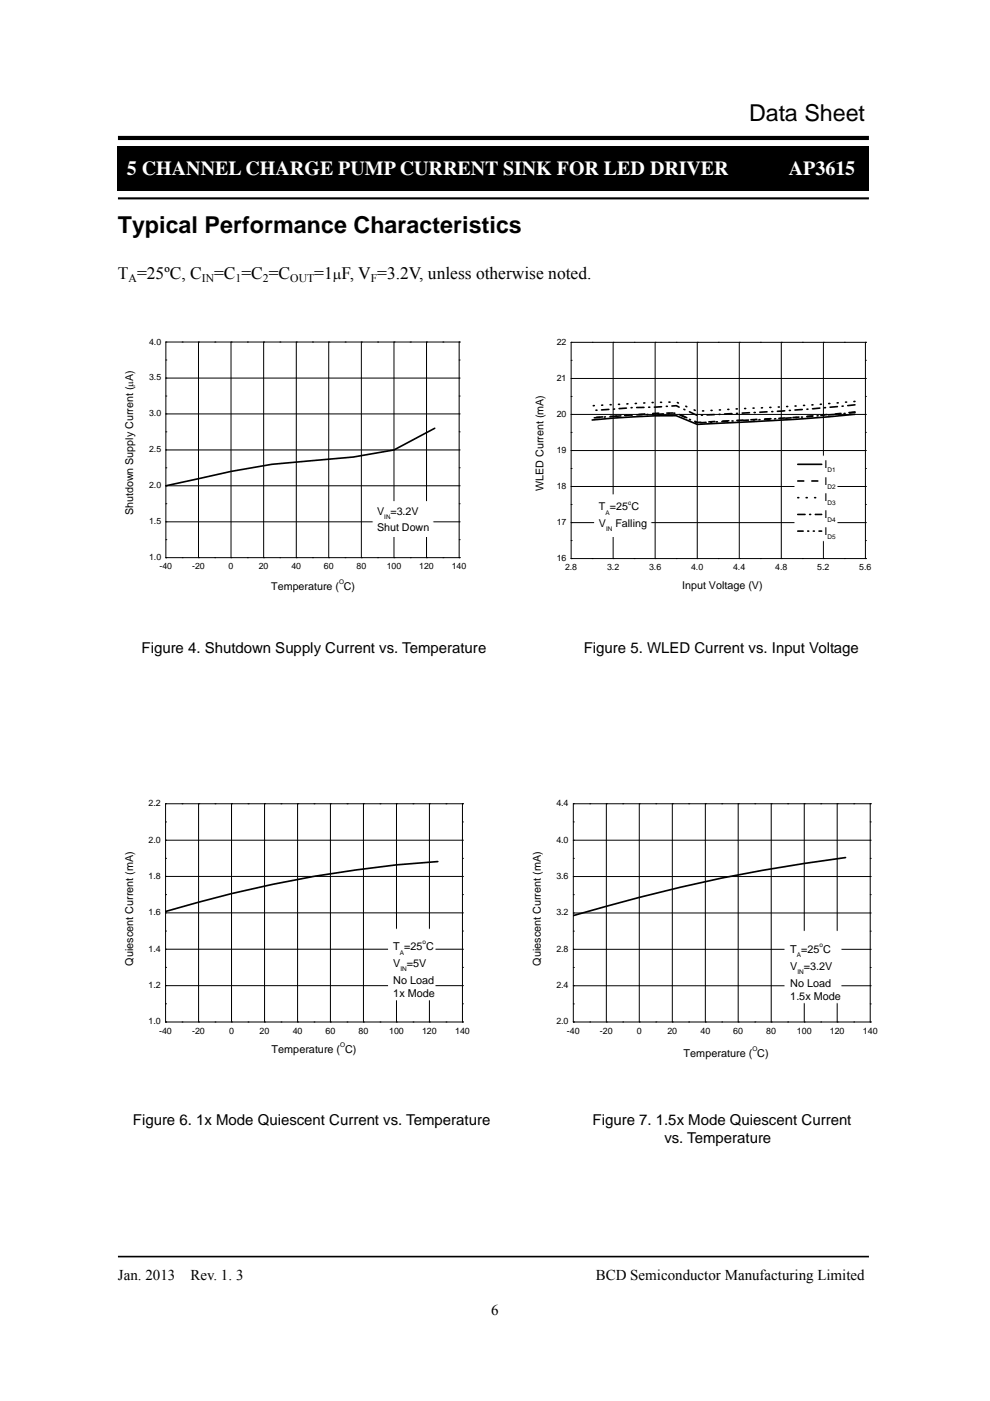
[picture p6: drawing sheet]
<svg xmlns="http://www.w3.org/2000/svg" width="210mm" height="297mm" viewBox="0 0 210 297" stroke-linecap="round" stroke-linejoin="round" font-family="sans-serif">
<path d="M24.9 30.9h.2v.2h-.2zM26.9 33.3h155.5v4.8h-155.5zM184.2 30.9h.2v.2h-.2zM25.1 31.1h159.1v9.2h-159.1zM184.2 40.3h.2v.2h-.2z" fill="#000"/>
<g fill="none" stroke="#000" stroke-width=".21">
<path d="M24.9 31h159.5M25 31.1v9.4M184.3 31.1v9.4M24.9 40.4h159.3M35.2 72.5h62.2M35.2 76.3h.1M35.2 72.5h.1M35.2 72.5v45.7M38.6 72.5h.1M42.1 72.5h.1M42.1 72.5v45.7M45.6 72.5h.1"/>
<path d="M49 72.5h.1M49 72.5v45.7M52.5 72.5h.1M55.9 72.5h.1M55.9 72.5v45.7M59.4 72.5h.1M62.8 72.5h.1M62.8 72.5v45.7M66.3 72.5h.1M69.7 72.5h.1M69.7 72.5v45.7M73.2 72.5h.1"/>
<path d="M76.6 72.5h.1M76.6 72.5v45.7M80.1 72.5h.1M83.6 72.5h.1M83.6 72.5v45.7M87 72.5h.1M90.5 72.5h.1M90.5 72.5v45.7M93.9 72.5h.1M97.4 72.5h.1M97.4 76.3h.1M97.4 72.5v45.7"/>
<path d="M35.2 99.2h.1M35.2 95.4h.1M35.2 91.6h.1M35.2 87.8h.1M35.2 84h.1M35.2 80.2h.1M35.2 95.4h62.2M35.2 87.8h62.2M35.2 80.2h62.2M97.4 99.2h.1M97.4 95.4h.1M97.4 91.6h.1"/>
<path d="M97.4 87.8h.1M97.4 84h.1M97.4 80.2h.1M35.2 114.4h.1M35.2 110.6h.1M35.2 106.8h.1M35.2 103h.1M35.2 110.6h62.2M35.2 103h62.2M35.2 118.2h62.2M35.2 118.2h.1M38.6 118.2h.1"/>
<path d="M42.1 118.2h.1M45.6 118.2h.1M49 118.2h.1M52.5 118.2h.1M55.9 118.2h.1M59.4 118.2h.1M62.8 118.2h.1M66.3 118.2h.1M69.7 118.2h.1M73.2 118.2h.1M76.6 118.2h.1M80.1 118.2h.1"/>
<path d="M83.6 118.2h.1M87 118.2h.1M90.5 118.2h.1M93.9 118.2h.1M97.4 114.4h.1M97.4 110.6h.1M97.4 106.8h.1M97.4 103h.1M97.4 118.2h.1"/>
</g>
<path d="M25 29.3h159.3" fill="none" stroke="#000" stroke-width=".88" stroke-linecap="butt"/>
<path d="M25 42.1h159.3" fill="none" stroke="#000" stroke-width=".44"/>
<path d="M92.2 90.8l-8.6 4.6-8.7 1.5-17.3 1.5-8.6 1.5-13.8 3.1M25 266.4h159.3" fill="none" stroke="#000" stroke-width=".35"/>
<path d="M79.1 106.4h12.7v7.3h-12.7z" fill-rule="evenodd" fill="#fff" stroke="#fff" stroke-width=".21"/>
<g fill="#fff">
<path d="M80 107h1.6v2.6h-1.6z"/>
<path d="M81.5 108.8h1.3v1.5h-1.3z"/>
<path d="M82.8 107h6.1v2.6h-6.1z"/>
<path d="M80 110.6h11.1v2.5h-11.1z"/>
</g>
<g fill="none" stroke="#000" stroke-width=".21">
<path d="M35.1 170.4h63M35.1 178.1h.1M35.1 174.3h.1M35.1 170.4h.1M35.1 170.4v46.3M35.1 178.1h63M38.6 170.4h.1M42.1 170.4h.1M42.1 170.4v46.3M45.6 170.4h.1M49.1 170.4h.1M49.1 170.4v46.3"/>
<path d="M52.6 170.4h.1M56.1 170.4h.1M56.1 170.4v46.3M59.6 170.4h.1M63.1 170.4h.1M63.1 170.4v46.3M66.6 170.4h.1M70.1 170.4h.1M70.1 170.4v46.3M73.6 170.4h.1M77.1 170.4h.1M77.1 170.4v46.3"/>
<path d="M80.6 170.4h.1M84.1 170.4h.1M84.1 170.4v46.3M87.6 170.4h.1M91.1 170.4h.1M91.1 170.4v46.3M94.6 170.4h.1M98.1 170.4h.1M98.1 178.1h.1M98.1 174.3h.1M98.1 170.4v46.3M35.1 197.4h.1"/>
<path d="M35.1 193.5h.1M35.1 189.7h.1M35.1 185.8h.1M35.1 182h.1M35.1 193.5h63M35.1 185.8h63M98.1 197.4h.1M98.1 193.5h.1M98.1 189.7h.1M98.1 185.8h.1M98.1 182h.1M35.1 212.8h.1"/>
<path d="M35.1 209h.1M35.1 205.1h.1M35.1 201.3h.1M35.1 216.7h63M35.1 209h63M35.1 201.3h63M35.1 216.7h.1M38.6 216.7h.1M42.1 216.7h.1M45.6 216.7h.1M49.1 216.7h.1M52.6 216.7h.1"/>
<path d="M56.1 216.7h.1M59.6 216.7h.1M63.1 216.7h.1M66.6 216.7h.1M70.1 216.7h.1M73.6 216.7h.1M77.1 216.7h.1M80.6 216.7h.1M84.1 216.7h.1M87.6 216.7h.1M91.1 216.7h.1M94.6 216.7h.1"/>
<path d="M98.1 212.8h.1M98.1 209h.1M98.1 205.1h.1M98.1 201.3h.1M98.1 216.7h.1"/>
</g>
<path d="M92.9 182.7a259.2 259.2 0 0 0-57.8 10.6" fill="none" stroke="#000" stroke-width=".35"/>
<path d="M82.4 197h9.9v15h-9.9z" fill-rule="evenodd" fill="#fff" stroke="#fff" stroke-width=".21"/>
<g fill="#fff">
<path d="M83.4 199.4h1.4v2.6h-1.4z"/>
<path d="M84.8 201.1h.9v1.6h-.9z"/>
<path d="M85.7 199.4h4v2.6h-4z"/>
<path d="M89.6 199h.8v1.5h-.8z"/>
<path d="M90.4 199.4h1.7v2.6h-1.7z"/>
<path d="M83.4 203h1.6v2.5h-1.6z"/>
<path d="M84.9 204.7h1.4v1.5h-1.4z"/>
<path d="M86.3 203h4.2v2.5h-4.2z"/>
<path d="M83.4 206.6h8.7v2.5h-8.7z"/>
<path d="M83.4 209.4h8.8v2.5h-8.8z"/>
</g>
<g fill="none" stroke="#000" stroke-width=".21">
<path d="M121.6 178.1h63M121.6 170.4h63M121.6 178.1h.1M121.6 174.3h.1M121.6 170.4h.1M121.6 170.4v46.3M125.1 170.4h.1M128.6 170.4h.1M128.6 170.4v46.3M132.1 170.4h.1M135.6 170.4h.1M135.6 170.4v46.3"/>
<path d="M139.1 170.4h.1M142.6 170.4h.1M142.6 170.4v46.3M146.1 170.4h.1M149.6 170.4h.1M149.6 170.4v46.3M153.1 170.4h.1M156.6 170.4h.1M156.6 170.4v46.3M160.1 170.4h.1M163.6 170.4h.1M163.6 170.4v46.3"/>
<path d="M167.1 170.4h.1M170.6 170.4h.1M170.6 170.4v46.3M174.1 170.4h.1M177.6 170.4h.1M177.6 170.4v46.3M181.1 170.4h.1M184.6 170.4h.1M184.6 178.1h.1M184.6 174.3h.1M184.6 170.4v46.3M121.6 193.6h63"/>
<path d="M121.6 185.8h63M121.6 197.4h.1M121.6 193.6h.1M121.6 189.7h.1M121.6 185.8h.1M121.6 182h.1M184.6 197.4h.1M184.6 193.6h.1M184.6 189.7h.1M184.6 185.8h.1M184.6 182h.1M121.6 209h63"/>
<path d="M121.6 201.3h63M121.6 212.9h.1M121.6 209h.1M121.6 205.1h.1M121.6 201.3h.1M121.6 216.7h63M121.6 216.7h.1M125.1 216.7h.1M128.6 216.7h.1M132.1 216.7h.1M135.6 216.7h.1M139.1 216.7h.1"/>
<path d="M142.6 216.7h.1M146.1 216.7h.1M149.6 216.7h.1M153.1 216.7h.1M156.6 216.7h.1M160.1 216.7h.1M163.6 216.7h.1M167.1 216.7h.1M170.6 216.7h.1M174.1 216.7h.1M177.6 216.7h.1M181.1 216.7h.1"/>
<path d="M184.6 212.9h.1M184.6 209h.1M184.6 205.1h.1M184.6 201.3h.1M184.6 216.7h.1"/>
</g>
<path d="M179.3 181.8a353.2 353.2 0 0 0-57.7 12.3" fill="none" stroke="#000" stroke-width=".35"/>
<path d="M166.5 197.5h11.9v15.1h-11.9z" fill-rule="evenodd" fill="#fff" stroke="#fff" stroke-width=".21"/>
<g fill="#fff">
<path d="M167.6 200h1.4v2.6h-1.4z"/>
<path d="M169 201.8h.9v1.5h-.9z"/>
<path d="M169.9 200h4v2.6h-4z"/>
<path d="M173.8 199.6h.8v1.5h-.8z"/>
<path d="M174.6 200h1.7v2.6h-1.7z"/>
<path d="M167.6 203.6h1.6v2.5h-1.6z"/>
<path d="M169.1 205.3h1.4v1.6h-1.4z"/>
<path d="M170.5 203.6h6.1v2.5h-6.1z"/>
<path d="M167.6 207.2h8.7v2.5h-8.7z"/>
<path d="M167.6 210h10.8v2.5h-10.8z"/>
</g>
<g fill="none" stroke="#000" stroke-width=".21">
<path d="M121.1 76.4h.1M121.1 72.6h.1M121.1 72.6v45.8M121.1 72.6h62.5M125.6 72.6h.1M130 72.6v45.8M130 72.6h.1M134.5 72.6h.1M139 72.6v45.8M139 72.6h.1M143.4 72.6h.1M147.9 72.6v45.8"/>
<path d="M147.9 72.6h.1M152.3 72.6h.1M156.8 72.6v45.8M156.8 72.6h.1M161.3 72.6h.1M165.7 72.6v45.8M165.7 72.6h.1M170.2 72.6h.1M174.6 72.6v45.8M174.6 72.6h.1M179.1 72.6h.1M183.6 72.6h.1"/>
<path d="M183.6 76.4h.1M183.6 72.6v45.8M121.1 99.3h.1M121.1 95.5h.1M121.1 91.7h.1M121.1 87.9h.1M121.1 84.1h.1M121.1 80.2h.1M121.1 95.5h62.5M121.1 87.9h62.5M121.1 80.2h62.5M183.6 99.3h.1"/>
<path d="M183.6 95.5h.1M183.6 91.7h.1M183.6 87.9h.1M183.6 84.1h.1M183.6 80.2h.1M121.1 118.4h.1M121.1 114.6h.1M121.1 110.8h.1M121.1 107h.1M121.1 103.1h.1M121.1 110.8h62.5M121.1 103.1h62.5"/>
<path d="M121.1 118.4h62.5M125.6 118.4h.1M130 118.4h.1M134.5 118.4h.1M139 118.4h.1M143.4 118.4h.1M147.9 118.4h.1M152.3 118.4h.1M156.8 118.4h.1M161.3 118.4h.1M165.7 118.4h.1M170.2 118.4h.1"/>
<path d="M174.6 118.4h.1M179.1 118.4h.1M183.6 118.4h.1M183.6 114.6h.1M183.6 110.8h.1M183.6 107h.1M183.6 103.1h.1"/>
</g>
<g fill="none" stroke="#000" stroke-width=".35">
<path d="M126 86h-.2M126.4 87h.2M127.2 88.5l-1.2 .1M127.8 85.9h-.2M127.8 88.4l-1.2 .1M128.4 88.4h-.2M129.1 86.8l-1.5 .1M129.4 85.8h.2M129.6 88.3h-.2M130.3 86.7l-.2 .1M130.8 88.2l-1.3 .1M131.2 85.7h.2"/>
<path d="M131.7 88.2l-1.1 .1M132.9 86.5l-1.6 .1M132.9 88.1h-.2M133.2 85.6h-.2M133.8 88l-1.3 .1M134.1 86.4h-.2M134.1 88h-.2M135 85.5l-.3 .1M136.2 87.9h-1.1M136.6 86.4h-1.6M136.8 85.4h-.3M136.8 87.8l-1.3 .1"/>
<path d="M137.4 87.9h-.2M137.6 86.3h.2M138.3 85.3h.2M138.6 87.9h-.2M139.7 87.6l-1.2 .1M140.1 85.3h.2M140.3 86.2l-1.5 .1M140.7 87.8h-1.1M141.3 86.1h.2M141.9 85.3h.2M141.9 87.7h-.2M142.5 86.1l.9-.1 .6 .3"/>
<path d="M142.7 87.6h-1.3M142.9 87.6h.2M143.7 85.3l.2 .1M144.1 87.9l1.1 .5M144.4 88l1.3 .6M145.1 86.8l.2 .1M145.5 86.1l.2 .1M146.2 88.9l.3 .1M146.2 87.3l1.6 .7M147.2 86.9l.2 .1M147.4 89.3l.5 .3 .8-.1M147.4 89.5l.2 .1"/>
<path d="M148.8 88h.2M149 87.1h.2M149.8 89.6h-1.2M150.7 89.5h.3M150.8 87h.2M151.5 87.9l-1.5 .1M151.6 89.4l-1.3 .1M152.1 89.4l-.2 .1M152.6 86.9h.2M152.7 87.8l-.2 .1M154.3 89.3l-1.2 .1M154.4 86.8h.2"/>
<path d="M154.6 89.2l-1.3 .1M155.2 87.7l-1.5 .1M155.3 89.3h.2M156.1 86.7h.3M156.2 87.7h.2M156.7 89.2h-.3M157.6 89.1h-1.3M157.9 86.6h.3M158.8 89.1h-1.2M159 87.5l-1.6 .1M159.7 86.5h.2M160 87.5h.2"/>
<path d="M160 89h-.2M160.5 88.9l-1.2 .1M161.2 89h-.2M161.7 86.4l-.2 .1M162.7 87.3l-1.5 .1M163.3 88.9h-1.1M163.3 86.4h.2M163.5 88.8h-1.3M163.7 87.3h.2M164.5 88.8h-.2M165.1 86.3h.2M165.5 88.7h.2"/>
<path d="M166.4 87.1l-1.5 .1M166.5 88.6l-1.3 .1M166.9 86.2h.2M167.4 87h.2M167.8 88.6l-1.1 .1M168.6 86.1h.2M168.8 88.5h.2M169.5 88.4l-1.3 .1M170 88.4h.2M170.2 86.8l-1.6 .1M170.4 86h.2M171.2 86.8h.2"/>
<path d="M172.3 88.3h-1.1M172.4 88.2l-1.2 .1M172.4 85.8l-.2 .1M173.5 88.2h-.2M173.9 86.5l-1.6 .2M174.2 85.7h-.2M174.5 88.1h.2M175.1 86.4h-.2M175.4 87.9l-1.3 .2M175.8 85.6h.2M176.8 87.9l-1.1 .1M177.6 86.2l-1.5 .1"/>
<path d="M177.8 85.4h-.2M177.8 87.8h.3M178.4 87.7l-1.3 .1M178.8 86.1h-.2M179.2 87.7h-.2M179.3 85.3h.3M181.3 87.4l-1.1 .2M181.3 85.8l-1.5 .2M181.3 87.8a582 582 0 0 1-33.4 2.2l-4.5-1.9a179.5 179.5 0 0 0-17.8 .9M181.3 87.4l-1.2 .1M181.3 85.1h-.2"/>
</g>
<path d="M126.1 104.9h11.9v8.8h-11.9z" fill-rule="evenodd" fill="#fff" stroke="#fff" stroke-width=".21"/>
<g fill="#fff">
<path d="M127 106.2h1.5v2.5h-1.5z"/>
<path d="M128.5 107.9h.9v1.5h-.9z"/>
<path d="M129.3 106.2h3.9v2.5h-3.9z"/>
<path d="M133.2 105.7h.8v1.6h-.8z"/>
<path d="M133.9 106.2h1.7v2.5h-1.7z"/>
<path d="M127 109.7h1.6v2.6h-1.6z"/>
<path d="M128.6 111.4h1.3v1.6h-1.3z"/>
<path d="M129.9 109.7h7.4v2.6h-7.4z"/>
</g>
<path d="M168.6 96.7h8.9v17.9h-8.9z" fill-rule="evenodd" fill="#fff" stroke="#fff" stroke-width=".21"/>
<g fill="none" stroke="#000" stroke-width=".35">
<path d="M169.2 98.4h5.1M169.2 102h1.3M169.2 105.5h.2M169.2 109.1h1.6M169.2 112.6h1.1M171 105.5h.2M171.3 112.6h.2M171.7 109.1h.2M172.2 102h1.3M172.5 112.6h.2M172.8 105.5h.2M172.9 109.1h1.4"/>
<path d="M173.7 112.6h.6"/>
</g>
<g font-size="4.9">
<text x="158.9" y="25.6">Data Sheet</text>
<text x="25" y="49.3">Typical Performance Characteristics</text>
</g>
<g font-size="4.2" fill="#fff">
<text x="26.9" y="37.2">5 CHANNEL CHARGE PUMP CURRENT SINK FOR LED DRIVER</text>
<text x="167.3" y="37.2">AP3615</text>
</g>
<g font-size="3.7">
<text x="25" y="59.2">T =25ºC, C =C =C =C</text>
<text x="66.6" y="59.2">=1 F, V =3.2V, unless otherwise noted.</text>
</g>
<g font-size="3.2">
<text x="70.6" y="59.2">μ</text>
<text x="30" y="138.5">Figure 4. Shutdown Supply Current vs. Temperature</text>
<text x="123.8" y="138.5">Figure 5. WLED Current vs. Input Voltage</text>
<text x="28.2" y="238.6">Figure 6. 1x Mode Quiescent Current vs. Temperature</text>
<text x="125.7" y="238.6">Figure 7. 1.5x Mode Quiescent Current</text>
<text x="140.9" y="242.3">vs. Temperature</text>
<text x="25" y="271.4">Jan. 2013</text>
<text x="40.4" y="271.4">Rev. 1. 3</text>
<text x="126.4" y="271.4">BCD Semiconductor Manufacturing Limited</text>
<text x="104.2" y="278.7">6</text>
</g>
<g font-size="2.5">
<text x="27.3" y="59.8">A</text>
<text x="42.8" y="59.8">IN</text>
<text x="50" y="59.8">1</text>
<text x="55.8" y="59.8">2</text>
<text x="61.6" y="59.8">OUT</text>
<text x="78.6" y="59.8">F</text>
</g>
<g font-size="2.3">
<text x="174.9" y="99.2">I</text>
<text x="115.3" y="104.1" transform="rotate(-90 115.3 104.1)">WLED Current (mA)</text>
<text x="174.9" y="102.7">I</text>
<text x="174.9" y="106.3">I</text>
<text x="28.2" y="109.3" transform="rotate(-90 28.2 109.3)">Shutdown Supply Current (μA)</text>
<text x="80" y="109.1">V</text>
<text x="80" y="112.6">Shut Down</text>
<text x="82.8" y="109.1">=3.2V</text>
<text x="127" y="108.2">T</text>
<text x="127" y="111.8">V</text>
<text x="129.3" y="108.2">=25</text>
<text x="130.5" y="111.8">Falling</text>
<text x="133.9" y="108.2">C</text>
<text x="174.9" y="109.8">I</text>
<text x="174.9" y="113.4">I</text>
<text x="57.5" y="125.1">Temperature ( C)</text>
<text x="144.7" y="124.9">Input Voltage (V)</text>
<text x="83.4" y="201.5">T</text>
<text x="85.7" y="201.5">=25</text>
<text x="90.4" y="201.5">C</text>
<text x="167.6" y="202.1">T</text>
<text x="169.9" y="202.1">=25</text>
<text x="174.6" y="202.1">C</text>
<text x="28.3" y="204.7" transform="rotate(-90 28.3 204.7)">Quiescent Current (mA)</text>
<text x="83.4" y="205">V</text>
<text x="83.4" y="208.6">No Load</text>
<text x="86.3" y="205">=5V</text>
<text x="114.7" y="204.8" transform="rotate(-90 114.7 204.8)">Quiescent Current (mA)</text>
<text x="167.6" y="205.7">V</text>
<text x="167.6" y="209.2">No Load</text>
<text x="170.5" y="205.7">=3.2V</text>
<text x="83.4" y="211.4">1x Mode</text>
<text x="167.6" y="212">1.5x Mode</text>
<text x="57.6" y="223.2">Temperature ( C)</text>
<text x="145" y="224">Temperature ( C)</text>
</g>
<g font-size="1.9">
<text x="31.6" y="73">4.0</text>
<text x="118.1" y="73.1">22</text>
<text x="31.6" y="80.7">3.5</text>
<text x="118.1" y="80.8">21</text>
<text x="31.6" y="88.3">3.0</text>
<text x="118.1" y="88.4">20</text>
<text x="31.6" y="95.9">2.5</text>
<text x="118.1" y="96">19</text>
<text x="31.6" y="103.5">2.0</text>
<text x="118.1" y="103.7">18</text>
<text x="31.6" y="111.1">1.5</text>
<text x="118.1" y="111.3">17</text>
<text x="31.6" y="118.7">1.0</text>
<text x="118.1" y="118.9">16</text>
<text x="33.8" y="120.7">-40</text>
<text x="40.7" y="120.7">-20</text>
<text x="48.5" y="120.7">0</text>
<text x="54.9" y="120.7">20</text>
<text x="61.8" y="120.7">40</text>
<text x="68.7" y="120.7">60</text>
<text x="75.6" y="120.7">80</text>
<text x="82" y="120.7">100</text>
<text x="88.9" y="120.7">120</text>
<text x="95.8" y="120.7">140</text>
<text x="119.8" y="120.9">2.8</text>
<text x="128.8" y="120.9">3.2</text>
<text x="137.7" y="120.9">3.6</text>
<text x="146.6" y="120.9">4.0</text>
<text x="155.5" y="120.9">4.4</text>
<text x="164.4" y="120.9">4.8</text>
<text x="173.3" y="120.9">5.2</text>
<text x="182.3" y="120.9">5.6</text>
<text x="31.5" y="170.9">2.2</text>
<text x="118" y="170.9">4.4</text>
<text x="31.5" y="178.6">2.0</text>
<text x="118" y="178.7">4.0</text>
<text x="31.5" y="186.4">1.8</text>
<text x="118" y="186.4">3.6</text>
<text x="31.5" y="194.1">1.6</text>
<text x="118" y="194.1">3.2</text>
<text x="31.5" y="201.8">1.4</text>
<text x="118" y="201.8">2.8</text>
<text x="31.5" y="209.5">1.2</text>
<text x="118" y="209.5">2.4</text>
<text x="31.5" y="217.2">1.0</text>
<text x="33.7" y="219.2">-40</text>
<text x="40.7" y="219.2">-20</text>
<text x="48.6" y="219.2">0</text>
<text x="55.1" y="219.2">20</text>
<text x="62.1" y="219.2">40</text>
<text x="69" y="219.2">60</text>
<text x="76" y="219.2">80</text>
<text x="82.5" y="219.2">100</text>
<text x="89.5" y="219.2">120</text>
<text x="96.5" y="219.2">140</text>
<text x="118" y="217.2">2.0</text>
<text x="120.2" y="219.2">-40</text>
<text x="127.2" y="219.2">-20</text>
<text x="135.1" y="219.2">0</text>
<text x="141.6" y="219.2">20</text>
<text x="148.6" y="219.2">40</text>
<text x="155.5" y="219.2">60</text>
<text x="162.5" y="219.2">80</text>
<text x="169" y="219.2">100</text>
<text x="176" y="219.2">120</text>
<text x="183" y="219.2">140</text>
</g>
<g font-size="1.4">
<text x="175.5" y="100.1">D1</text>
<text x="133.2" y="107">o</text>
<text x="175.5" y="103.6">D2</text>
<text x="175.5" y="107.2">D3</text>
<text x="81.5" y="110">IN</text>
<text x="128.5" y="109.1">A</text>
<text x="128.6" y="112.7">IN</text>
<text x="175.5" y="110.7">D4</text>
<text x="175.5" y="114.3">D5</text>
<text x="71.9" y="123.8">O</text>
<text x="84.8" y="202.4">A</text>
<text x="89.6" y="200.2">o</text>
<text x="169" y="203">A</text>
<text x="173.8" y="200.8">o</text>
<text x="84.9" y="206">IN</text>
<text x="169.1" y="206.6">IN</text>
<text x="72.2" y="222">O</text>
<text x="159.6" y="222.8">O</text>
</g>
</svg>
